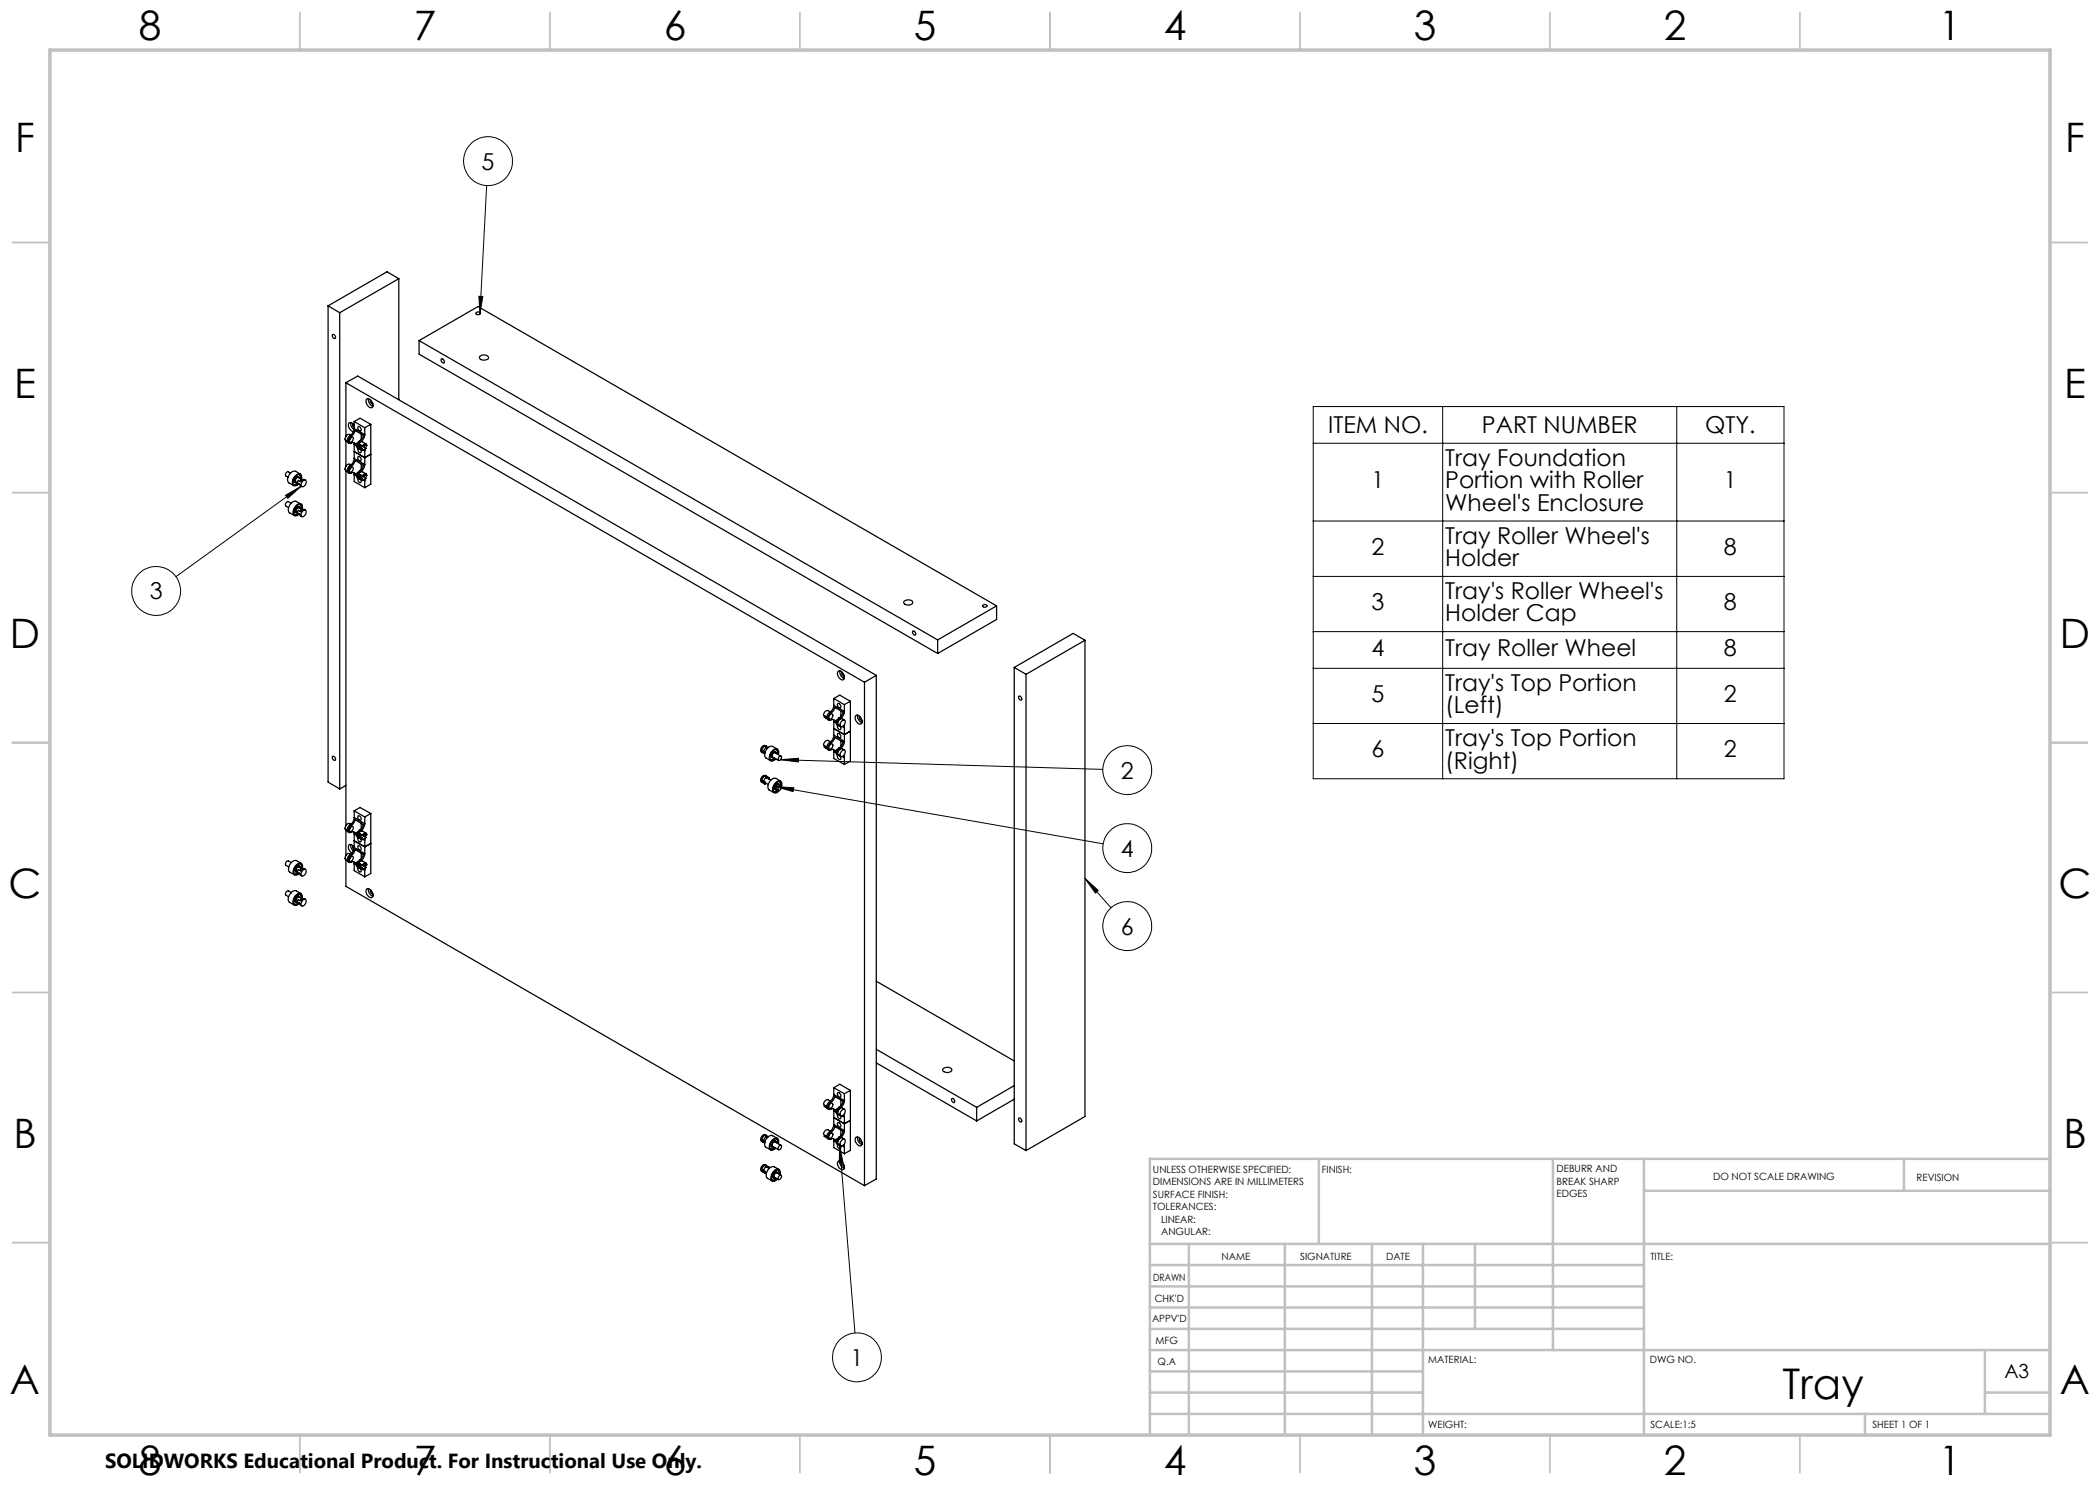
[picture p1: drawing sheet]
<svg xmlns="http://www.w3.org/2000/svg" width="420mm" height="297mm" viewBox="0 0 420 297" stroke-linecap="round" stroke-linejoin="round" font-family="sans-serif">
<g fill="none" stroke="#000" stroke-width=".25">
<path d="M79.8 55.7l-11.9 6.8M79.8 55.7v24.2M79.8 55.7l-2.4-1.3-11.8 6.8M65.6 61.2l2.3 1.3M65.6 61.2v95.2l2.3 1.4M66.5 67a.46 .46 0 0 1 .5 .1 .46 .46 0 0 1-.1 .6l-.4-.3zM67.9 62.5v95.3M69.2 76.5l103.7 60M69.2 76.5l2.3-1.3 103.8 59.9M69.2 76.5v10.8M73.3 79.8a1.15 1.15 0 0 1 1.1 1.7 1.17 1.17 0 0 1-1.1-1.7zM73.7 79.8v.5a1.4 1.4 0 0 0 .9 1"/>
<path d="M83.8 68.1v2.7l103.7 59.9M83.8 68.1l103.7 59.9M83.8 68.1l11.8-6.8 103.7 59.9M88.2 71.9a.46 .46 0 0 1 .6 .2 .46 .46 0 0 1-.1 .5l-.4-.3zM95.2 62.6a.49 .49 0 0 1 .5-.2 .49 .49 0 0 1 .4 .4 .48 .48 0 0 1-.5 .2 .48 .48 0 0 1-.4-.4zM95.9 71.3a1.11 1.11 0 0 1 1.8 .3 1.12 1.12 0 0 1-1.8-.1zM58.1 94.6l-.4-.2a.55 .55 0 0 0-.5 .8l.4 .3M59.5 96.6l-.5 .4-.2-.1M59.7 95.4a.69 .69 0 0 0-.8 .3 .69 .69 0 0 0 .2 .9M59.9 95.6l-.1-.2a.72 .72 0 0 0-.7 .4 .72 .72 0 0 0 0 .8l.3-.1M59.9 94.9l.2 .8M60 96.3l.5-.3-.8-.5a.6 .6 0 0 0-.5 .9l.3 .2"/>
<path d="M60.1 94.8l-1-.5a1.55 1.55 0 0 0-1.3 2.3l.9 .5M60.2 95.8a.63 .63 0 0 0-.4-.9 1.4 1.4 0 0 0-1 2.1h.3l.6-.3M60.3 95.8v-.1a.66 .66 0 0 0-.3-.9 .66 .66 0 0 0-.9 .3l-.4 .6a.9 .9 0 0 0 .3 1.5l.8-.4M60.5 96.2a.41 .41 0 0 1 .7 0 .77 .77 0 0 1-.1 .8 .77 .77 0 0 1-.8 .2v-.5zM61.1 96l-.6-.1-.4 .4-.4-.2-.2 .5 .5 .3v.3l.4 .1M69.2 94.2l.3 .1M69.2 88.2v5.1M69.2 94.2v70.9M70 87.1l-.2 .2a.78 .78 0 0 0 0 1.3M70 93.1l-.4 .5a.69 .69 0 0 0 .2 1M70 87.1l.2 .1M70 93.1l.2 .1"/>
<path d="M70.1 93.6l.3-.2a.56 .56 0 0 1 .1 .7 .56 .56 0 0 1-.7 .2v-.4zM70.2 87.5l-.4 .6M70.2 87a.76 .76 0 0 0-1 .2 .76 .76 0 0 0 0 1l.3 .1M70.2 93.5l-.4 .6M70.2 93a.78 .78 0 0 0-1 .2 .78 .78 0 0 0 0 1M70.2 84.5v.6l.6 .8M70.2 87.2l.5-.4 .3-.7 1.7 1-.3 .6-.5 .5M70.2 87.2l-.4 .5-.1 .8a.54 .54 0 0 0 .8 0h.3l.2 .3M70.2 87.5l.2-.1a.56 .56 0 0 1 .1 .7 .56 .56 0 0 1-.7 .2v-.3zM70.2 93.2l.5-.4 .3-.7 1.7 1-.3 .6-.5 .5M70.2 93.2a1.05 1.05 0 0 0-.4 1.4l.2 .1a.6 .6 0 0 1 1 .1M70.6 84.8l-.1 .3 .3 .4"/>
<path d="M70.7 88.5l.1 .4M70.7 94.5l.1 .4M70.8 85.7a1.83 1.83 0 0 1-.8 1.4M70.8 91.7a1.83 1.83 0 0 1-.8 1.4M70.8 85.1l-.1-.2a.72 .72 0 0 0-.9-.3 1.26 1.26 0 0 0 .9 1.7M70.8 84.3v1.4M70.8 88.9v2.8M70.8 94.9v1.4l2.2 1.2M70.8 90.3l2.2 1.2 1.2-.7M70.8 84.3l2.2 1.2M70.8 85.7l2.2 1.2M70.8 84.3l1.2-.7 2.2 1.3"/>
<path d="M70.8 91.7l2.2 1.2M70.8 88.9l.5 .3M70.8 94.9l.5 .3M71 88.8l.3 .2M71 94.8l.3 .2M71.5 88.5l-.5 .3M71.5 94.5l-.5 .3M71.6 85.4a.47 .47 0 0 1 .5 .2 .47 .47 0 0 1-.1 .6l-.4-.3zM71.6 89.7a.54 .54 0 0 0 .1 .6 .54 .54 0 0 0 .5 .1l-.1-.6M71.6 95.7a.54 .54 0 0 0 .1 .6 .54 .54 0 0 0 .5 .1l-.1-.6M71.6 91.3a.51 .51 0 0 1 .6 .3 .51 .51 0 0 1-.2 .6l-.4-.3-.1-.4zM71.8 89.5l.5 .2"/>
<path d="M71.8 95.5l.5 .2M71.9 88.2l-.4 .4a.68 .68 0 0 0 .2 1.1M71.9 94.2a.91 .91 0 0 0-.2 1.5M71.9 88.2l.2 .1M71.9 94.2l.2 .1M72 89.4l.4 .3M72 89.4l-.2 .1M72 95.4l.4 .2M72 95.4l-.2 .1M72 88.9l-.2 .6M72 88.9v.5M72 94.9l-.2 .6"/>
<path d="M72 94.9v.5M72 88.9l.5 .3M72 94.9l.5 .3M72.1 88.3l-.4 .5a.6 .6 0 0 0 .2 1M72.1 94.3a.97 .97 0 0 0-.4 1.4l.2 .1M72.2 89l-.2 .3M72.2 95l-.2 .3M72.2 86.8v1.1M72.2 92.8v1.1M72.4 89.7h-.1M72.4 95.6l-.1 .1M72.8 89l-.1 .3 .4 .3"/>
<path d="M72.8 95l-.1 .3 .4 .3M72.8 90.1l.2 .1M72.8 96.1l.2 .1M72.8 88.9l.4 .3M72.8 94.9l.4 .3M72.9 89l-.2 .4M72.9 95l-.2 .4M73 90v.2M73 86.9a1.83 1.83 0 0 1-.9 1.4M73 96v.2M73 92.9a1.98 1.98 0 0 1-.9 1.4M73 85.5v1.4"/>
<path d="M73 90.2v2.7M73 96.2v1.3M73.1 89.6a.41 .41 0 0 1-.3 .5 .41 .41 0 0 1-.5-.4M73.1 89.6a.36 .36 0 0 1-.3 .4 .36 .36 0 0 1-.4-.3M73.1 95.6a.41 .41 0 0 1-.3 .5 .41 .41 0 0 1-.5-.4M73.1 95.6l-.4 .4-.3-.4M73.2 88.8l-.7-.4a.86 .86 0 0 0-.7 1.3l.7 .4M73.2 94.8l-.7-.4a.86 .86 0 0 0-.7 1.3l.7 .4M73.2 89.2l.1-.2a.45 .45 0 0 0-.5-.2 .45 .45 0 0 0-.3 .4M73.2 89.2a.36 .36 0 0 0-.3-.3 .36 .36 0 0 0-.4 .3M73.2 95.2l.2-.1-.1-.2a.46 .46 0 0 0-.5-.1 .46 .46 0 0 0-.3 .4M73.2 95.2a.36 .36 0 0 0-.3-.3 .36 .36 0 0 0-.4 .3"/>
<path d="M74.1 80a.57 .57 0 0 0 .5 .8M74.2 84.9v11.9l-1.2 .7M74.2 84.9l-1.2 .6M58.2 100.6l-.5-.3a.57 .57 0 0 0-.5 .9l.5 .3M59.7 102.7l-.4 .2h-.4M59.9 101.4a.69 .69 0 0 0-.8 .3 .69 .69 0 0 0 .1 .8M60 101.7v-.2a.67 .67 0 0 0-.8 .2 .67 .67 0 0 0 0 .8h.3a.54 .54 0 0 1-.2-.6 .54 .54 0 0 1 .5-.3l.7 .3-.5 .4M60 100.9a.68 .68 0 0 1 .2 .9M60.2 100.8l-.9-.5a1.38 1.38 0 0 0-1.6 1.4l.1 .8 1.1 .6M60.3 101.8a.62 .62 0 0 0-.2-.9 .62 .62 0 0 0-.9 .4 1.25 1.25 0 0 0-.3 1.7h.5l.4-.3M60.4 101.9a.73 .73 0 0 0-.2-1.1 .73 .73 0 0 0-1 .4l-.5 .6a.79 .79 0 0 0-.2 .9 .79 .79 0 0 0 .7 .5l.7-.4M60.5 102.2l.2-.1 .4-.1a.86 .86 0 0 1-.7 1.3 .7 .7 0 0 1 .1-1.1z"/>
<path d="M61.1 102l-.4-.2-.6 .5-.4-.2-.2 .5 .5 .2v.3l.4 .2M166.8 139.7v1.4M166.8 139.7l2.1 1.2M166.8 139.7l1.2-.7 2.1 1.3M167.6 134.2a1.17 1.17 0 0 1 1.1 1.7 1.15 1.15 0 0 1-1.1-1.7zM168 134.2l.1 .8 .4 .5 .4 .2M168.4 134.4a.59 .59 0 0 0 .4 .8M172.9 136.5v100.6M175.3 135.1l-2.4 1.4M175.3 135.1v100.7l-2.4 1.3M180.8 120.3l.7-.3a.82 .82 0 0 1 1.1 .6 1.1 1.1 0 0 1-1.9-.1zM182.6 126.2a.47 .47 0 0 1 .5 .3 .47 .47 0 0 1-.1 .5l-.4-.3-.1-.3z"/>
<path d="M187.5 128v2.7M196.5 121.1a.5 .5 0 0 1 .5-.2 .5 .5 0 0 1 .4 .4 .49 .49 0 0 1-.5 .2 .49 .49 0 0 1-.4-.4zM199.3 121.2l-11.8 6.8M199.3 121.2v2.7l-11.8 6.8M202.8 133.5l2.4 1.4M202.8 133.5v95.3l2.4 1.3M203.8 139.2a.49 .49 0 0 1 .5 .3 .49 .49 0 0 1-.1 .5l-.4-.2-.1-.4zM205.2 134.9v95.2M217 128.1l-2.4-1.4-11.8 6.8M217 128.1l-11.8 6.8M217 128.1v95.2l-11.8 6.8M66.5 151.3a.44 .44 0 0 1 .5 .2 .44 .44 0 0 1-.1 .6l-.4-.3z"/>
<path d="M69.2 157.1l-1.3 .7M152.4 156.2l.1-.1 .5 .3M152.4 150.2l.4 .3M152.4 150.2l.6 .2M152.4 156.2l.4 .3M152.8 156.5l.2 .3M153 150.4v.1M153 156.4v.4M153 156.5l.6 .4M153 150.4l-.2 .1M153 156.4l-.2 .1M153.2 149.4l.1 .2"/>
<path d="M153.2 155.4l.1 .2M153.2 149.4l.3 .2M153.2 155.4l.4 .2M153.2 149.3a.76 .76 0 0 0-.9 .1 .76 .76 0 0 0 0 1l.6 .4-.1-.3M153.2 149.3a.84 .84 0 0 0-.8 .9M153.2 155.2a.9 .9 0 0 0-.8 1M153.2 155.2a.77 .77 0 0 0-.9 .2 .77 .77 0 0 0 0 1l.7 .4M153.2 149.3l.5 .2M153.2 149.3v.1M153.2 155.2l.5 .3M153.2 155.2v.2M153.5 149.6a.55 .55 0 0 0-.7 .7"/>
<path d="M153.6 155.6l.2 .2M153.7 155.5l.1 .4M153.7 155.5l-.1 .1M154.2 156l-1-.4-.3 .3-.1 .4M154.9 151.7l-.3 .2-.4 .1M155.1 150.4a.68 .68 0 0 0-.8 .2 .68 .68 0 0 0 0 .8l.2 .1M155.3 150.7l-.1-.2a.68 .68 0 0 0-.7 .3 .68 .68 0 0 0 .1 .8l.2-.1M155.3 150l.2 .2v.6M155.5 149.8l-1-.5a1.55 1.55 0 0 0-1.3 2.3l.9 .5M155.6 150.9a.62 .62 0 0 0-.2-.9 .62 .62 0 0 0-.9 .3 1.19 1.19 0 0 0-.3 1.7h.5l.4-.3M155.6 158l-.4 .4h-.4M155.7 150.9a.69 .69 0 0 0-.1-.9 .69 .69 0 0 0-.9 0l-.7 .9a.87 .87 0 0 0 .3 1.3l.5-.1 .4-.3"/>
<path d="M155.8 156.8a.69 .69 0 0 0-.8 .3 .69 .69 0 0 0 .1 .9M155.8 151.3l.3-.1a.46 .46 0 0 1 .1 .6 .46 .46 0 0 1-.6 .2zM155.9 157.1v-.3a.72 .72 0 0 0-.8 .4 .72 .72 0 0 0 .1 .8l.2-.1M156 156.3l.1 .3v.6M156 157.2h.1a.46 .46 0 0 1 .1 .6 .46 .46 0 0 1-.6 .2v-.3zM156.1 156.2l-.9-.5a1.55 1.55 0 0 0-1.4 2.3l1 .5M156.2 151.2l-1.2-.6a.56 .56 0 0 0-.5 .8l1.2 .7M156.2 157.2l-.5-.3a.58 .58 0 0 0-.5 .9l.5 .3M156.2 157.2a.66 .66 0 0 0-.4-.9 1.45 1.45 0 0 0-1 2.1 .81 .81 0 0 0 1-.3M156.3 157.4v-.1a.73 .73 0 0 0-.2-1 .73 .73 0 0 0-1 .3l-.4 .7a.78 .78 0 0 0-.2 .8 .78 .78 0 0 0 .7 .5l.7-.5M164.9 149.4l.5 .3M164.9 143.4l.5 .3"/>
<path d="M165 149.3h.1M165 143.3h.1M165 149.3l.2 .1M165 149.3l-.1 .1M165 143.3l.2 .1M165 143.3l-.1 .1M165.9 148.5a.97 .97 0 0 0-.4 1.4l.3 .1M165.9 142.5l-.4 .4a.68 .68 0 0 0 .3 1.1M165.9 148.5l.3 .1M165.9 142.5l.3 .1M166 148.9l.3-.1a.55 .55 0 0 1 .2 .7 .55 .55 0 0 1-.7 .2v-.4zM166 142.9l.3-.1a.55 .55 0 0 1 .2 .7 .55 .55 0 0 1-.7 .2v-.4z"/>
<path d="M166.1 148.4l-.5-.3a.9 .9 0 0 0-.9 .9l.5 .3 .1 .4-.4-.3M166.1 142.4l-.5-.3a.84 .84 0 0 0-.9 1l.5 .2 .1 .4-.4-.3M166.2 148.6l.5-.5 .3-.6 1.6 .9-.4 .9-.4 .3M166.2 148.6a.97 .97 0 0 0-.4 1.4l.1 .1a.6 .6 0 0 1 1.1 .1M166.2 142.6l.5-.4 .3-.7 1.6 .9-.3 .7-.5 .5M166.2 142.6l-.4 .5a.6 .6 0 0 0 .1 1 .63 .63 0 0 1 1 0l.1 .1M166.6 149.9l.2 .4M166.6 143.9l.2 .4M166.8 147a1.83 1.83 0 0 1-.9 1.5M166.8 141.1a1.83 1.83 0 0 1-.9 1.4M166.8 144.3v2.7M166.8 150.3v1.4l2.1 1.2"/>
<path d="M166.8 145.7l2.1 1.2 1.2-.7M166.8 147l2.1 1.3M166.8 141.1l2.1 1.2M166.8 150.3l.5 .3M166.8 144.3l.5 .3M167 150.2l.3 .2M167 144.2l.3 .2M167.5 149.9l-.5 .3M167.5 143.9l-.5 .3M167.6 146.7a.58 .58 0 0 1 .5 .9 .6 .6 0 0 1-.5-.9zM167.6 151.1a.52 .52 0 0 0 0 .6 .52 .52 0 0 0 .6 .1l-.2-.6M167.6 140.7a.6 .6 0 0 1 .5 .9 .58 .58 0 0 1-.5-.9z"/>
<path d="M167.6 145.1a.52 .52 0 0 0 0 .6 .52 .52 0 0 0 .6 .1l-.2-.6M167.8 149.6l-.4 .4a.68 .68 0 0 0 .2 1.1M167.8 143.6l-.4 .4a.69 .69 0 0 0 .2 1.1M167.8 149.6l.3 .1M167.8 143.6l.3 .1M168.1 149.7a1 1 0 0 0-.5 1.4h.3M168.1 143.7a1.05 1.05 0 0 0-.5 1.4l.3 .1M168.2 142.2v1.1M168.2 148.2v1.1M168.3 150.2l.2-.2h.4a.86 .86 0 0 1-.7 1.3 .7 .7 0 0 1 .1-1.1zM168.3 144.2a.41 .41 0 0 1 .7-.1 .78 .78 0 0 1-.1 .9 .78 .78 0 0 1-.9 .2 .96 .96 0 0 1 .3-1zM168.5 151.3l.4 .2"/>
<path d="M168.5 145.3l.4 .3M168.7 151.1l.2 .4M168.7 145.1l.2 .5M168.9 148.3a1.72 1.72 0 0 1-.8 1.4M168.9 142.3a1.72 1.72 0 0 1-.8 1.4M168.9 140.9v1.4M168.9 145.6v2.7M168.9 151.5v1.4M168.9 150l-.4-.2a.85 .85 0 0 0-.8 1.2l.5 .3M168.9 144l-.4-.2a.86 .86 0 0 0-.8 1.3l.5 .2M170.1 140.3v11.9l-1.2 .7M170.1 140.3l-1.2 .6"/>
<path d="M171.2 143.1a1.11 1.11 0 0 1 1 .5 1.11 1.11 0 0 1 .1 1.1 1.03 1.03 0 0 1-1.3-1.2zM171.5 143l.2 .9 .3 .5 .4 .2M171.9 143.3a.55 .55 0 0 0 .5 .8M58.2 172.5l-.5-.3a.6 .6 0 0 0-.5 .9l.5 .3M58.2 178.5l-.5-.3a.56 .56 0 0 0-.5 .8l.5 .3M59.7 174.6l-.3 .2h-.5M59.9 179.3a.7 .7 0 0 0-.8 .3 .7 .7 0 0 0 .1 .8M59.9 173.2a.69 .69 0 0 0-.8 .4 .69 .69 0 0 0 .1 .8M60 179.5l-.1-.1a.65 .65 0 0 0-.7 .2 .65 .65 0 0 0 0 .8h.3M60 173.6v-.2a.67 .67 0 0 0-.8 .2 .67 .67 0 0 0 .1 .8h.2a.54 .54 0 0 1-.2-.6 .54 .54 0 0 1 .5-.4l.7 .4-.5 .3M60 178.8l.2 .3v.5M60.1 172.8l.2 .5-.1 .4"/>
<path d="M60.2 178.7l-1-.6a1.55 1.55 0 0 0-1.3 2.4l.9 .5M60.3 172.7l-1-.6a1.55 1.55 0 0 0-1.3 2.3l.9 .6M60.3 179.7a.58 .58 0 0 0 0-.7 .58 .58 0 0 0-.8-.1l-.2 .2a1.36 1.36 0 0 0-.4 1.8 .7 .7 0 0 0 .9-.3M60.4 173.7a.65 .65 0 0 0-.4-.9 1.39 1.39 0 0 0-1 2.1l.5-.1 .3-.2M60.4 179.8a.68 .68 0 0 0-.1-1 .68 .68 0 0 0-.9 .1l-.5 .6a1.04 1.04 0 0 0 .1 1.6h.3l.6-.4M60.4 173.8a.69 .69 0 0 0 0-1 .69 .69 0 0 0-1 .1l-.5 .6a1.23 1.23 0 0 0 0 1.5 .87 .87 0 0 0 1-.3M60.7 173.9h.4a.86 .86 0 0 1-.7 1.3 .94 .94 0 0 1 .3-1.3zM61.1 173.9l-.4-.2-.6 .5-.4-.3-.1 .1-.1 .4 .5 .3v.3l.4 .2M61.1 179.9l-.3-.2h-.3l-.4 .5-.5-.3-.1 .5 .5 .3v.3l.4 .2M69.2 172l.3 .2M69.2 166l.3 .2M69.2 172v5.3l103.7 59.8"/>
<path d="M69.2 166v5.1M70 171a.87 .87 0 0 0-.2 1.5M70 165a.9 .9 0 0 0-.2 1.5M70 171l.2 .1M70 165l.2 .1M70.1 171.4l.3-.2a.54 .54 0 0 1 .1 .8 .54 .54 0 0 1-.7 .2v-.4zM70.1 165.4l.3-.2a.56 .56 0 0 1 .1 .8 .56 .56 0 0 1-.7 .2v-.4zM70.2 171.3l-.4 .6M70.2 170.8a.78 .78 0 0 0-1 .2 .78 .78 0 0 0 0 1M70.2 165.3l-.4 .6M70.2 164.8a.78 .78 0 0 0-1 .2 .78 .78 0 0 0 0 1M70.2 168.9v.5l.5 .8"/>
<path d="M70.2 171.1l.6-.6 .2-.6 1.7 1-.2 .5-.6 .6M70.2 171.1a1 1 0 0 0-.4 1.4h.2a.62 .62 0 0 1 1 .2M70.2 165.1l.4-.3 .4-.8 1.7 .9-.4 .8-.4 .3M70.2 165.1a1.05 1.05 0 0 0-.4 1.4h.2a.6 .6 0 0 1 1 .2M70.6 169.1l-.1 .4 .3 .4M70.7 172.3l.1 .5M70.7 166.3l.1 .5M70.8 169.5a1.98 1.98 0 0 1-.8 1.5M70.8 163.5a1.83 1.83 0 0 1-.8 1.5M70.8 169.4l-.1-.1a.72 .72 0 0 0-.9-.4l-.1 .5a1.49 1.49 0 0 0 .7 1.2M70.8 168.2l2.2 1.2 1.2-.7M70.8 162.2v1.3"/>
<path d="M70.8 166.8v2.7M70.8 172.8v1.3l2.2 1.3M70.8 169.5l2.2 1.2M70.8 162.2l1.2-.7 2.2 1.2M70.8 162.2l2.2 1.2M70.8 163.5l2.2 1.2M70.8 172.8l.5 .3M70.8 166.8l.5 .3M71 172.7l.3 .1M71 166.7l.3 .2M71.5 172.4l-.5 .3M71.5 166.4l-.5 .3"/>
<path d="M71.6 169.2a.47 .47 0 0 1 .5 .2 .47 .47 0 0 1-.1 .6l-.4-.3zM71.6 173.5a.6 .6 0 0 0 .5 .9l.1-.3-.1-.4M71.6 167.5a.54 .54 0 0 0 .1 .6 .54 .54 0 0 0 .5 .2l-.1-.6M71.6 163.2a.51 .51 0 0 1 .6 .3 .51 .51 0 0 1-.2 .5l-.4-.2-.1-.4zM71.8 173.3l.5 .3M71.8 167.3l.5 .3M71.9 172a.88 .88 0 0 0-.2 1.6M71.9 166a.88 .88 0 0 0-.2 1.6M71.9 172l.2 .2M71.9 166l.2 .2M72 173.2l.4 .3M72 173.2l-.2 .1"/>
<path d="M72 167.2l.4 .3M72 167.2l-.2 .1M72 172.8l-.2 .5M72 172.8v.4M72 166.8l-.2 .5M72 172.8l.5 .3M72 166.8l.5 .2M72 166.8h.1M72.1 166.8l-.1 .4M72.1 166.8l.4 .3M72.1 172.2l-.2 .2a.68 .68 0 0 0-.4 .6 .68 .68 0 0 0 .4 .6M72.1 166.2a.94 .94 0 0 0-.4 1.4h.2"/>
<path d="M72.2 172.9l-.2 .2M72.2 166.9l-.2 .2M72.2 164.6v1.1M72.2 170.6v1.1M72.4 173.5l-.1 .1M72.4 167.5l-.1 .1M72.5 167l.6-.4 .2 .2 .1 .2h-.2M72.5 167v.1M72.8 172.8l-.1 .3 .4 .3M72.8 166.8l-.1 .4 .4 .2M72.8 173.9l.2 .1M72.8 167.9l.2 .1"/>
<path d="M72.8 172.8l.4 .2M72.8 166.8l.4 .2M72.9 172.8l-.2 .4M72.9 166.8l-.2 .4M73 173.8v.2M73 170.7a1.83 1.83 0 0 1-.9 1.5M73 167.8v.2M73 164.7a1.98 1.98 0 0 1-.9 1.5M73 163.4v1.3M73 168v2.7M73 174v1.4M73.1 173.4a.41 .41 0 0 1-.3 .5 .41 .41 0 0 1-.5-.3"/>
<path d="M73.1 173.4a.36 .36 0 0 1-.3 .4 .36 .36 0 0 1-.4-.3M73.1 167.4a.41 .41 0 0 1-.3 .5 .41 .41 0 0 1-.5-.3M73.1 167.4l-.4 .4-.3-.3M73.2 172.6l-.7-.4a.88 .88 0 0 0-.7 1.3l.7 .4M73.2 166.6l-.7-.4a.85 .85 0 0 0-.7 1.3l.7 .4M73.2 173h.2l-.1-.2a.45 .45 0 0 0-.5-.2 .45 .45 0 0 0-.3 .5M73.2 173l-.2-.3-.5 .4M73.2 167a.36 .36 0 0 0-.3-.3 .36 .36 0 0 0-.4 .4M73.3 177.8a1.11 1.11 0 0 1 1.1 .5 1.11 1.11 0 0 1 0 1.2 1.07 1.07 0 0 1-1.2-1.3zM73.7 177.7l.1 .9 .5 .5 .3 .1M74.1 178a.59 .59 0 0 0 .5 .8M74.2 162.7v12l-1.2 .7"/>
<path d="M74.2 162.7l-1.2 .7M59.7 180.5l-.5 .3h-.3M60 180.1l.5-.3-.7-.4a.51 .51 0 0 0-.5 .4 .51 .51 0 0 0 .2 .6M60.5 180.1l.6-.2a.88 .88 0 0 1-.7 1.3 .74 .74 0 0 1 .1-1.1zM175.3 196.2l27.5 16M166.8 218.9a1.98 1.98 0 0 1-.9 1.4M166.8 217.6v1.3M166.8 217.6l2.1 1.2M166.8 218.9l2.1 1.2M166.8 217.6l1.2-.8 2.1 1.3M167.5 218.6a.52 .52 0 0 1 .6 .2 .52 .52 0 0 1 0 .6h-.3l-.2-.3zM168.9 218.8v1.3"/>
<path d="M170.1 218.1l-1.2 .7M170.1 218.1v12l-1.2 .6M175.3 209.9l20 11.6M175.3 212.6l20 11.6M188.7 213.6l.6-.1a.81 .81 0 0 1 1.1 .6 1.1 1.1 0 0 1-1.9-.1zM190.3 219.8a.43 .43 0 0 1 .6 .2 .43 .43 0 0 1-.2 .5l-.3-.3zM202.8 219.8l-7.5 4.4M202.8 217.1l-7.5 4.4M152.4 228h.1l.5 .2M152.4 234h.1l.5 .2M152.4 234l.4 .3M152.4 228l.4 .3"/>
<path d="M152.8 234.3l.2 .3M152.8 228.3l.1 .3M153 234.2v.4M153 228.2v.2M153 234.3l.3 .3M153 228.3v.1M153 234.2l-.2 .1M153 228.2l-.2 .1M153.2 233.2l.1 .2M153.2 227.2l.1 .2M153.2 233.2l.4 .3M153.2 227.2l.3 .2"/>
<path d="M153.2 233.1a.9 .9 0 0 0-.8 .9M153.2 233.1a.77 .77 0 0 0-.9 .2 .77 .77 0 0 0 0 .9l.7 .4M153.2 227.1a.9 .9 0 0 0-.8 .9M153.2 227.1a.77 .77 0 0 0-.9 .2 .77 .77 0 0 0 0 .9l.6 .4M153.2 233.1l.5 .3M153.2 233.1v.1M153.2 227.1l.5 .2M153.2 227.1v.1M153.5 227.5a.54 .54 0 0 0-.7 .6M153.6 233.5l.2 .1M153.7 233.4l.2 .2M153.7 233.4l-.1 .1"/>
<path d="M153.8 233.7l-.7-.3-.3 .5v.2M154.9 229.5l-.4 .3h-.3M155.1 228.2a.7 .7 0 0 0-.7 .4 .7 .7 0 0 0 0 .8M155.1 228.2a.76 .76 0 0 0-.6 1.2h.3M155.1 228.2l.2 .3M155.3 235.7l-.5 .3h-.3M155.3 227.8l.2 .3v.5M155.4 227.8a1.37 1.37 0 0 0-1.2 2 .74 .74 0 0 0 .9-.2M155.4 227.8l.2 .4v.5M155.4 234.5a.68 .68 0 0 0-.7 .3 .68 .68 0 0 0 .1 .8M155.5 227.7l-1-.5a1.36 1.36 0 0 0-1.5 1.2 .9 .9 0 0 0 .2 1l.9 .6M155.6 234.7l-.1-.2a.77 .77 0 0 0-.7 1.1h.3"/>
<path d="M155.6 228.8a.7 .7 0 0 0-.1-1.1 .7 .7 0 0 0-1 .3l-.4 .6a.85 .85 0 0 0 .3 1.4l.8-.4M155.6 234l.2 .4v.4M155.8 233.9l-1-.5a1.53 1.53 0 0 0-1.3 2.3l.9 .5M155.8 235.2l.3-.1a.47 .47 0 0 1 .1 .5 .47 .47 0 0 1-.6 .2zM155.8 229.2l.3-.1a.46 .46 0 0 1 .1 .5 .46 .46 0 0 1-.6 .3v-.4zM155.9 234.9v-.1a.56 .56 0 0 0-.2-.8 .56 .56 0 0 0-.8 .2l-.4 .6a.72 .72 0 0 0-.2 .8 .72 .72 0 0 0 .6 .5l.5-.3M156 234.9a.72 .72 0 0 0-.3-1 .72 .72 0 0 0-1 .4l-.4 .6a.77 .77 0 0 0-.2 .9 .77 .77 0 0 0 .7 .5l.7-.5M156.2 229.1l-1.2-.7a.6 .6 0 0 0-.5 .9l1.2 .6M156.2 235.1l-.8-.5a.58 .58 0 0 0-.5 .8l.8 .5M164.9 221.3l.5 .3M164.9 227.3l.5 .2M165 221.1l.1 .1"/>
<path d="M165 227.1h.1M165 221.1l.2 .2M165 221.1l-.1 .2M165 227.1l.2 .1M165 227.1l-.1 .2M165.2 227.2l.1 .3-.4-.2M165.9 220.3a.97 .97 0 0 0-.4 1.5l.3 .1M165.9 226.3l-.2 .2a.76 .76 0 0 0 .1 1.4M165.9 220.3l.3 .2M165.9 226.3l.3 .1M166 220.8l.3-.2a.53 .53 0 0 1 .2 .7 .53 .53 0 0 1-.7 .2zM166 226.8l.3-.2a.58 .58 0 0 1 .2 .7 .58 .58 0 0 1-.6 .3l-.1-.2z"/>
<path d="M166.1 220.2l-.5-.2a.9 .9 0 0 0-.9 .9l.5 .3 .1 .3-.4-.2M166.1 226.2l-.5-.2a.9 .9 0 0 0-.9 .9l.5 .3M166.2 220.5l.5-.5 .3-.7 1.6 1-.2 .5-.6 .6M166.2 220.5a.93 .93 0 0 0-.4 1.4h.1a.62 .62 0 0 1 1.1 .2M166.2 226.4l.5-.4 .3-.7 1.6 1-.2 .5-.6 .6M166.2 226.4l-.3 .3a.69 .69 0 0 0-.3 .6 .69 .69 0 0 0 .3 .6 .64 .64 0 0 1 1.1 .1M166.6 221.7l.2 .5M166.6 227.7l.2 .5M166.8 224.9a1.98 1.98 0 0 1-.9 1.4M166.8 228.2l.5 .2M166.8 223.5l2.1 1.3 1.2-.7M166.8 222.2v2.7"/>
<path d="M166.8 228.2v1.3l2.1 1.2M166.8 224.9l2.1 1.2M166.8 222.2l.5 .3M167 222.1l.3 .1M167 228l.3 .2M167.5 221.8l-.5 .3M167.5 227.7l-.5 .3M167.5 224.6a.49 .49 0 0 1 .6 .2 .49 .49 0 0 1 0 .6h-.3l-.2-.3zM167.6 222.9a.56 .56 0 0 0 .5 .9l.1-.4-.2-.3M167.6 228.9a.5 .5 0 0 0 0 .6 .5 .5 0 0 0 .6 .2l-.2-.6M167.6 232.2a1.13 1.13 0 0 1 1.1 1.7 1.11 1.11 0 0 1-1-.5 1.11 1.11 0 0 1-.1-1.2zM167.8 221.4l-.2 .2a.77 .77 0 0 0 0 1.4"/>
<path d="M167.8 227.4l-.2 .2a.78 .78 0 0 0 0 1.3M167.8 221.4l.3 .2M167.8 227.4l.3 .1M168 232.2v.2a1.41 1.41 0 0 0 .9 1.3M168.1 221.6l-.2 .2a.65 .65 0 0 0-.5 .6 .65 .65 0 0 0 .5 .6M168.1 227.5l-.5 .5a.58 .58 0 0 0 .3 1M168.2 220v1.1M168.2 226v1.1M168.3 222.1l.2-.2h.4a.86 .86 0 0 1-.7 1.3 .7 .7 0 0 1 .1-1.1zM168.3 228.1l.2-.2h.4a.88 .88 0 0 1-.7 1.3 .7 .7 0 0 1 .1-1.1zM168.4 232.4a.59 .59 0 0 0 .4 .8M168.5 223.2l.4 .2"/>
<path d="M168.5 229.2l.4 .2M168.7 223l.2 .4M168.7 228.9l.2 .5M168.9 220.1a1.72 1.72 0 0 1-.8 1.5M168.9 226.1a1.61 1.61 0 0 1-.8 1.4M168.9 223.4v2.7M168.9 229.4v1.3M168.9 221.9l-.4-.3a.88 .88 0 0 0-.8 1.3l.5 .3M168.9 227.9l-.4-.3a.86 .86 0 0 0-.8 1.3l.5 .3M171.2 227.5a1.11 1.11 0 0 1 1 .5 1.11 1.11 0 0 1 .1 1.1 1.13 1.13 0 0 1-1.1-1.6zM171.5 227.4l.2 .8 .3 .6 .4 .1M171.9 227.6a.55 .55 0 0 0 .5 .9"/>
<path d="M195.3 221.5v2.7M203.8 223.6a.49 .49 0 0 1 .5 .3 .49 .49 0 0 1-.1 .5l-.5-.4z"/>
</g>
<g fill="none" stroke="#000" stroke-width=".2">
<path d="M97.3 37.1l-1.3 25.7M95.8 59.3h.8l-.6 3.5zM57.1 99.1l3.1-1.8-2.6 2.4zM60.2 97.3l-25 18M262.6 81.3h94.2v74.4h-94.2zM262.6 88.6h94.2M288.5 81.3v74.4M335.4 81.3v74.4M262.6 104.2h94.2M262.6 115.3h94.2M262.6 126.3h94.2M262.6 133.7h94.2"/>
<path d="M155.2 157.3l3.5 .2-.1 .8zM155.2 157.3l65.4 11.5M156.1 151.9l3.6-.2v.7zM156.1 151.9l64.5 2M262.6 144.7h94.2M217 175.7l2.6 2.4-.5 .5zM217 175.7l5.2 5.9M167.9 229l.7 3.5-.7 .1zM167.9 229l3.1 37.6"/>
<circle cx="97.6" cy="32.2" r="4.9"/>
<circle cx="31.2" cy="118.2" r="4.9"/>
<circle cx="225.5" cy="154" r="4.9"/>
<circle cx="225.5" cy="169.6" r="4.9"/>
<circle cx="225.5" cy="185.2" r="4.9"/>
<circle cx="171.4" cy="271.5" r="4.9"/>
</g>
<g fill="none" stroke="#c0c0c0" stroke-width=".35">
<path d="M60 2.5v7.5M110 2.5v7.5M160 2.5v7.5M210 2.5v7.5M260 2.5v7.5M310 2.5v7.5M360 2.5v7.5M2.5 48.5h7.5M410 48.5h7.5M2.5 98.5h7.5M410 98.5h7.5M2.5 148.5h7.5"/>
<path d="M410 148.5h7.5M2.5 198.5h7.5M410 198.5h7.5M2.5 248.5h7.5M410 248.5h7.5M60 287v7.5M110 287v7.5M160 287v7.5M210 287v7.5M260 287v7.5M310 287v7.5M360 287v7.5"/>
</g>
<g fill="none" stroke="#c0c0c0" stroke-width=".5">
<path d="M263.8 231.8v17M310.6 231.8v38.2M328.8 231.8v55.2M328.8 238.2h81.2M380.8 231.8v6.4M410 231.8h-180v55.2M230 248.8h180M230 257.3h98.8M230 253h98.8M237.8 248.8v38.2M257 248.8v38.2M274.4 248.8v38.2"/>
<path d="M284.6 248.8v38.2M295 248.8v17M230 265.8h98.8M230 261.5h98.8M230 278.5h54.6M230 274.3h54.6M230 270h180M397 278.5h13M397 270v12.8M230 282.8h180M373 282.8v4.2"/>
</g>
<path d="M10 10h400v277h-400z" fill="none" stroke="#c0c0c0" stroke-width=".7"/>
<path d="M95.8 59.3h.8l-.6 3.5zM156.1 151.9l3.6-.2v.7zM155.2 157.3l3.5 .2-.1 .8zM217 175.7l2.6 2.4-.5 .5zM167.9 229l.7 3.5-.7 .1zM57.1 99.1l3.1-1.8-2.6 2.4z" fill="#000"/>
<text font-size="8.5" x="356.5" y="279.7">Tray</text>
<g font-size="8.1">
<text x="27.7" y="8">8</text>
<text x="82.7" y="8">7</text>
<text x="132.7" y="8">6</text>
<text x="182.7" y="8">5</text>
<text x="232.7" y="8">4</text>
<text x="282.7" y="8">3</text>
<text x="332.7" y="8">2</text>
<text x="387.7" y="8">1</text>
<text x="3" y="30.4">F</text>
<text x="413" y="30.4">F</text>
<text x="2.8" y="79.6">E</text>
<text x="412.8" y="79.6">E</text>
<text x="2" y="129.6">D</text>
<text x="412" y="129.6">D</text>
<text x="1.7" y="179.6">C</text>
<text x="411.7" y="179.6">C</text>
<text x="2.7" y="229.6">B</text>
<text x="412.7" y="229.6">B</text>
<text x="2" y="278.9">A</text>
<text x="412" y="278.9">A</text>
<text x="27.7" y="295">8</text>
<text x="82.7" y="295">7</text>
<text x="132.7" y="295">6</text>
<text x="182.7" y="295">5</text>
<text x="232.7" y="295">4</text>
<text x="282.7" y="295">3</text>
<text x="332.7" y="295">2</text>
<text x="387.7" y="295">1</text>
</g>
<g font-size="4.7">
<text x="96.3" y="33.9">5</text>
<text x="265.6" y="86.6">ITEM NO.</text>
<text x="296.4" y="86.6">PART NUMBER</text>
<text x="341" y="86.6">QTY.</text>
<text x="289" y="93.1">Tray Foundation</text>
<text x="274.3" y="97.7">1</text>
<text x="289" y="97.7">Portion with Roller</text>
<text x="344.8" y="97.7">1</text>
<text x="289" y="102.2">Wheel's Enclosure</text>
<text x="274.3" y="111">2</text>
<text x="289" y="108.7">Tray Roller Wheel's</text>
<text x="289" y="113.2">Holder</text>
<text x="344.8" y="111">8</text>
<text x="30" y="119.9">3</text>
<text x="289" y="119.8">Tray's Roller Wheel's</text>
<text x="274.3" y="122">3</text>
<text x="289" y="124.3">Holder Cap</text>
<text x="344.8" y="122">8</text>
<text x="274.3" y="131.2">4</text>
<text x="289" y="131.2">Tray Roller Wheel</text>
<text x="344.8" y="131.2">8</text>
<text x="274.3" y="140.4">5</text>
<text x="289" y="138.1">Tray's Top Portion</text>
<text x="289" y="142.7">(Left)</text>
<text x="344.8" y="140.4">2</text>
<text x="289" y="149.2">Tray's Top Portion</text>
<text x="224.2" y="155.7">2</text>
<text x="274.3" y="151.5">6</text>
<text x="289" y="153.7">(Right)</text>
<text x="344.8" y="151.5">2</text>
<text x="224.2" y="171.3">4</text>
<text x="224.2" y="186.9">6</text>
<text x="170.1" y="273.2">1</text>
</g>
<text font-size="4.1" x="21" y="293.7">SOLIDWORKS Educational Product. For Instructional Use Only.</text>
<text font-size="3.9" x="400.9" y="275.5">A3</text>
<g font-size="2">
<text x="230.6" y="234.6">UNLESS OTHERWISE SPECIFIED:</text>
<text x="230.6" y="237.1">DIMENSIONS ARE IN MILLIMETERS</text>
<text x="230.6" y="239.6">SURFACE FINISH:</text>
<text x="264.4" y="234.6">FINISH:</text>
<text x="311.3" y="234.5">DEBURR AND</text>
<text x="311.3" y="237">BREAK SHARP</text>
<text x="311.3" y="239.5">EDGES</text>
<text x="342.6" y="236">DO NOT SCALE DRAWING</text>
<text x="383.3" y="236.2">REVISION</text>
<text x="230.6" y="242.1">TOLERANCES:</text>
<text x="232.2" y="244.6">LINEAR:</text>
<text x="232.2" y="247.1">ANGULAR:</text>
<text x="244.3" y="252">NAME</text>
<text x="260" y="251.9">SIGNATURE</text>
<text x="277.2" y="251.9">DATE</text>
<text x="330.1" y="251.9">TITLE:</text>
<text x="230.6" y="256.1">DRAWN</text>
<text x="230.9" y="260.3">CHK'D</text>
<text x="230.4" y="264.4">APPV'D</text>
<text x="231.1" y="268.8">MFG</text>
<text x="231.5" y="273">Q.A</text>
<text x="285.6" y="272.5">MATERIAL:</text>
<text x="330" y="272.5">DWG NO.</text>
<text x="285.6" y="285.5">WEIGHT:</text>
<text x="330.1" y="285.6">SCALE:1:5</text>
<text x="374.5" y="285.6">SHEET 1 OF 1</text>
</g>
</svg>
